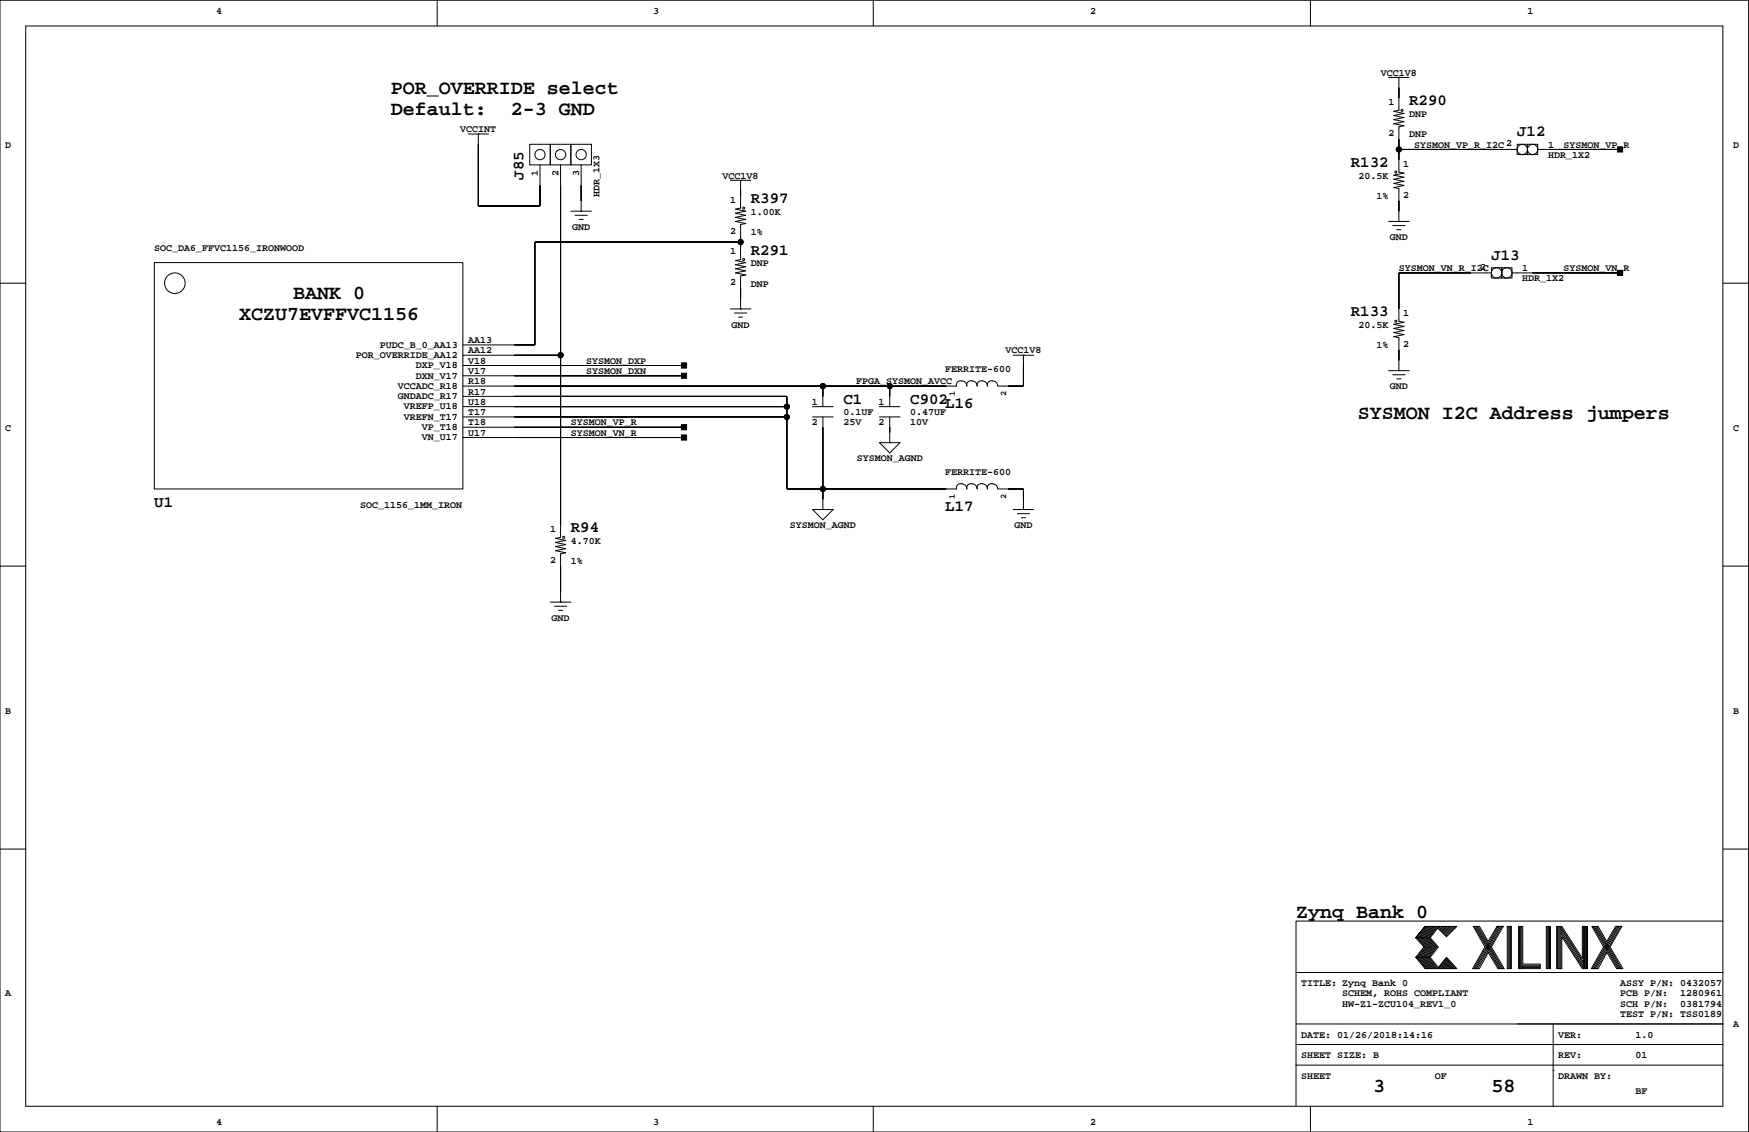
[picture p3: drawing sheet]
<svg xmlns="http://www.w3.org/2000/svg" width="432mm" height="279mm" viewBox="0 0 432 279" stroke-linecap="round" stroke-linejoin="round" font-family="sans-serif">
<g fill="none" stroke="#000" stroke-width=".25">
<path d="M0 .1h431.7v279.3h-431.7zM6.3 6.4h419.1v266.7h-419.1zM107.9 .1v6.3M215.6 .1v6.3M323.5 .1v6.3M342.8 19.1h5.1M345.4 19.1h.1M345.4 19.1v8.1l-1.3 .3 2.5 .5-2.5 .5 2.5 .5-2.5 .5 2.5 .5-2.5 .5 2.5 .5-1.2 .3v11.2l1.2 .2-2.5 .5 2.5 .5-2.5 .5 2.5 .6-2.5 .5 2.5 .5-2.5 .5 1.3 .2v8.2M115.5 33.1h5.1M118.1 33.1h.1M118.1 33.1v17.8h15.2v-10.2M130.8 35.6h5.1v5.1h-5.1z"/>
<path d="M135.9 35.6h5v5.1h-5zM140.9 35.6h5.1v5.1h-5.1zM345.4 36.9h29.2M374.6 35.6h2.5v2.6h-2.5zM377.1 35.6h2.5v2.6h-2.5zM379.6 36.9h20.4M138.4 40.7v91.9l-1.3 .3 2.6 .5-2.6 .5 2.6 .5-2.6 .5 2.6 .5-2.6 .5 2.6 .5-1.3 .3v11.9M140.9 52.1h5.1M142 53.1h3M143 54.2h1M143.5 52.1h.1M143.5 40.7v11.4"/>
<path d="M180.3 44.5h5.1M182.8 44.5h.1M182.8 44.5v6.9l-1.2 .2 2.5 .5-2.5 .5 2.5 .5-2.5 .5 2.5 .6-2.5 .5 2.5 .5-1.3 .2v8.7l-1.2 .2 2.5 .5-2.5 .5 2.5 .5-2.5 .5 2.5 .6-2.5 .5 2.5 .5-1.3 .2v8.1M182.8 59.7h-50.7v25.4h-17.8M342.8 54.7h5.1M343.8 55.7h3.1M344.9 56.7h1M345.4 54.7h.1M0 69.9h6.3M38.1 64.8h76.2v55.9h-76.2zM180.3 76.2h5.1M181.3 77.3h3.1"/>
<path d="M182.3 78.3h1M182.8 76.2h.1M368.2 66.1h2.6v2.5h-2.6zM368.2 67.4h-22.8v11.9l1.2 .2-2.5 .6 2.5 .5-2.5 .5 2.5 .5-2.5 .5 2.5 .5-2.5 .5 1.3 .3v8.1M370.8 66.1h2.5v2.5h-2.5zM373.3 67.4h26.7M425.4 69.9h6.3M114.3 95.3h121.9a1.11 1.11 0 0 1 .4-1.2 1.11 1.11 0 0 1 1.2 0 1.27 1.27 0 0 1 .9 1.2M114.3 97.8h80v22.9h41.9a1.11 1.11 0 0 1 .4-1.2 1.11 1.11 0 0 1 1.2 0 1.27 1.27 0 0 1 .9 1.2M114.3 92.8h54.6M114.3 90.2h54.6M114.3 87.7h24.1"/>
<path d="M203.2 95.3v5.1M219.7 95.3v5.1M250.1 87.7h5.1M252.7 87.7v7.6h-6.4a1.27 1.27 0 0 0-1.2-1.4 1.27 1.27 0 0 0-1.3 1.4 1.27 1.27 0 0 0-1.3-1.4 1.27 1.27 0 0 0-1.3 1.4 1.27 1.27 0 0 0-1.2-1.4 1.27 1.27 0 0 0-1.3 1.4M252.7 87.7h.1M342.8 91.5h5.1M343.8 92.5h3.1M344.9 93.5h1M345.4 91.5h.1M114.3 105.4h54.6M114.3 108h54.6M114.3 102.9h80"/>
<path d="M114.3 100.4h80M200.6 102.9h5.1M200.6 100.4h5.1M203.2 102.9v22.9M217.1 102.9h5.1M217.1 100.4h5.1M217.1 109.3h5.1l-2.5 2.5zM219.7 109.3h.1M219.7 102.9v6.4M0 139.7h6.3M200.6 125.8h5.1l-2.5 2.5zM203.2 125.8h.1"/>
<path d="M238.7 120.7a1.11 1.11 0 0 1 .4-1.2 1.11 1.11 0 0 1 1.3 0 1.27 1.27 0 0 1 .8 1.2 1.11 1.11 0 0 1 .5-1.2 1.11 1.11 0 0 1 1.2 0 1.27 1.27 0 0 1 .9 1.2 1.11 1.11 0 0 1 .4-1.2 1.11 1.11 0 0 1 1.3 0 1.27 1.27 0 0 1 .8 1.2h6.4v5.1M250.1 125.8h5.1M251.1 126.8h3.1M252.2 127.8h1M252.7 125.8h.1M425.4 139.7h6.3M135.9 148.6h5M136.9 149.6h3M137.9 150.7h1M138.4 148.6h.1M0 209.6h6.3M425.4 209.6h6.3"/>
<path d="M349.5 236.3h3.6M349.9 231.5l1.9 2.2-2 2.6 2.2 2.8M350.1 236.3l2.2 2.8M350.2 231.5l1.9 2.3-2 2.5M350.4 236.3l2.2 2.8M350.5 231.5l1.9 2.3-2 2.5M350.6 236.3l2.3 2.7M350.8 231.5l1.9 2.3-2 2.5M351 236.3l2.2 2.8M351.1 231.5l1.9 2.3-2 2.5M351.3 236.3l2.2 2.8M351.4 231.5l1.9 2.3-2 2.5"/>
<path d="M351.6 236.3l2.2 2.8M351.7 231.5l1.9 2.2M351.8 228.7l-2.3 2.8 2.3-2.8h7.9l-2.6 2.5-2.1-2.1-1.9 2.4 2 2.2-2 2.6 2 2.5 2-2.5 2.6 2.8h-7.9l-2.3-2.8M351.9 236.3l2.2 2.8M352 231.5l1.9 2.2M352.1 228.7l-2.2 2.7M352.2 236.3l2.2 2.8M352.3 231.5l1.9 2.3-2 2.5M352.4 228.7l-2.2 2.7M352.5 236.3l2.2 2.8M352.6 231.5l1.9 2.2M352.7 228.7l-2.2 2.7"/>
<path d="M352.8 236.3l2.2 2.8M352.8 231.5l2 2.2M353 228.7l-2.2 2.7M353.1 231.5h-3.6l2.1 2.2-2.1 2.6M353.2 228.7l-2.1 2.7M353.6 233.8l-2 2.5M353.6 228.7l-2.2 2.7M353.8 228.7l-2.1 2.7M353.9 233.8l-1.9 2.4M354.1 228.7l-2.1 2.7M354.4 228.7l-2.1 2.7M354.5 233.8l-2 2.5"/>
<path d="M354.7 228.7l-2.1 2.7M354.8 233.8l-2 2.5M355 228.7l-2.1 2.7M355.2 238.8l.2 .3M355.3 238.6l.4 .5M355.4 228.7l-.4 .4M355.4 238.4l.6 .7M355.6 238.3l.7 .8M355.7 238.1l.9 1M355.7 228.7l-.5 .5M355.9 237.9l1 1.2M356 237.8l1.2 1.3"/>
<path d="M356.1 228.7l-.8 .7M356.1 237.6l1.4 1.4M356.3 237.4l1.5 1.7M356.4 237.2l1.6 1.9M356.5 228.7l-1 .9M356.5 237.1l1.8 2M356.7 236.9l1.9 2.2M356.8 236.7l2.1 2.4M356.8 228.7l-1.1 1.1M356.9 236.6l2.3 2.5M357.1 236.5l2.3 2.6M357.2 228.7l-1.3 1.2"/>
<path d="M357.5 228.7l-1.4 1.4M357.8 228.7l-1.6 1.6M358.2 228.7l-1.8 1.7M358.5 228.7l-1.9 1.9M359 228.7l-2.2 2.1M359.3 228.7l-2.3 2.3M364 228.7l6.1 10.4M364.3 228.7l6.1 10.4M364.6 228.7l6.1 10.4M364.9 228.7l6.1 10.4M367.4 232.3l-2.1-3.6h-1.6l2.9 5-3 5.4h1.7l2.1-4 2.4 4h1.6l-3.2-5.4M369.6 228.7l-2.2 3.6"/>
<path d="M369.8 228.7l-5.9 10.4M370.2 228.7l-6 10.4M370.5 228.7l-6 10.4M370.8 228.7l-6 10.4M371.1 228.7h-1.5h1.5l-2.9 5M372.1 228.7h1v10.4h-1zM372.4 228.7v10.4M372.6 228.7v10.4M372.9 228.7v10.4M374.9 228.7h1v9.3h4.3v1.1h-5.3zM375.1 228.7v10.4M375.4 228.7v10.4"/>
<path d="M375.7 228.7v10.4M375.7 238.2h4.5M375.7 238.5h4.5M375.7 238.8h4.5M381.8 228.7h1v10.4h-1zM382 228.7v10.4M382.3 228.7v10.4M382.5 228.7v10.4M384.3 228.7h1.3l5.1 7.8v-7.8h1.2v10.4h-1.2l-5.1-7.9v7.9h-1.3zM384.5 228.7v10.4M384.8 228.7v10.4M385.1 228.7v10.4"/>
<path d="M385.3 228.7v10.4M385.3 230.3l5.6 8.7M385.3 229.8l5.6 8.7M385.3 229.2l5.6 8.7M385.3 228.8l5.6 8.7M390.9 228.7v10.4M391.2 228.7v10.4M391.5 228.7v10.4M391.7 228.6v10.4M393.3 228.7l6.1 10.4M393.6 228.7l6.1 10.4M393.9 228.7l6.1 10.4"/>
<path d="M394.2 228.7l6.1 10.4M396.7 232.3l-2.1-3.6h-1.6l2.9 5-3 5.4M397.5 233.7l3.2 5.4h-1.6l-2.4-4-2.2 4h-1.6M398.9 228.7l-2.2 3.6M399.1 228.7l-6 10.4M399.4 228.7l-5.9 10.4M399.7 228.7l-5.9 10.4M400.1 228.7l-6 10.4M400.4 228.7h-1.5h1.5l-2.9 5M425.4 227.3h-105.4v35.6M320 257.8h105.4M320 252.7h105.4"/>
<path d="M320 240h105.4M383.5 252.7v20.4M107.9 273.1v6.3M215.6 273.1v6.3M320 262.9v10.2M320 262.9h105.4M323.5 273.1v6.3M383.5 264.2h.1"/>
<circle cx="133.3" cy="38.2" r="1.27"/>
<circle cx="138.4" cy="38.2" r="1.27"/>
<circle cx="143.5" cy="38.2" r="1.27"/>
<circle cx="345.4" cy="36.9" r=".63"/>
<circle cx="346.1" cy="27.2" r=".25"/>
<circle cx="375.8" cy="36.9" r="1.27"/>
<circle cx="378.4" cy="36.9" r="1.27"/>
<circle cx="182.8" cy="59.7" r=".63"/>
<circle cx="183.6" cy="51.4" r=".25"/>
<circle cx="344.6" cy="42.5" r=".25"/>
<circle cx="43.2" cy="69.9" r="2.54"/>
<circle cx="183.6" cy="64.1" r=".25"/>
<circle cx="344.6" cy="79.3" r=".25"/>
<circle cx="369.5" cy="67.4" r="1.27"/>
<circle cx="372" cy="67.4" r="1.27"/>
<circle cx="138.4" cy="87.7" r=".63"/>
<circle cx="203.2" cy="95.3" r=".63"/>
<circle cx="219.7" cy="95.3" r=".63"/>
<circle cx="194.3" cy="102.9" r=".63"/>
<circle cx="194.3" cy="100.4" r=".63"/>
<circle cx="139.2" cy="132.6" r=".25"/>
<circle cx="203.2" cy="120.7" r=".63"/>
</g>
<g fill="#000" stroke="#000" stroke-width=".25">
<path d="M118.1 35.6v15.3z" fill-rule="evenodd"/>
<path d="M345.4 34.3v2.6z" fill-rule="evenodd"/>
<path d="M345.4 36.9v2.5z" fill-rule="evenodd"/>
<path d="M345.4 21.6v2.6z" fill-rule="evenodd"/>
<path d="M345.4 36.9h24.1z" fill-rule="evenodd"/>
<path d="M399.3 36.3h1.3v1.2h-1.3z" fill-rule="evenodd"/>
<path d="M384.7 36.9h15.3z" fill-rule="evenodd"/>
<path d="M132.1 59.7v25.4z" fill-rule="evenodd"/>
<path d="M118.1 50.9h15.2z" fill-rule="evenodd"/>
<path d="M133.3 45.8v5.1z" fill-rule="evenodd"/>
<path d="M138.4 45.8v41.9z" fill-rule="evenodd"/>
<path d="M143.5 45.8v3.8z" fill-rule="evenodd"/>
<path d="M132.1 59.7h50.7z" fill-rule="evenodd"/>
<path d="M182.8 59.7v1.3z" fill-rule="evenodd"/>
<path d="M182.8 58.5v1.2z" fill-rule="evenodd"/>
<path d="M182.8 47v1.3z" fill-rule="evenodd"/>
<path d="M345.4 49.6v2.5z" fill-rule="evenodd"/>
<path d="M182.8 71.2v2.5z" fill-rule="evenodd"/>
<path d="M345.4 67.4v8.8z" fill-rule="evenodd"/>
<path d="M345.4 67.4h17.7z" fill-rule="evenodd"/>
<path d="M399.3 66.7h1.3v1.3h-1.3z" fill-rule="evenodd"/>
<path d="M378.4 67.4h21.6z" fill-rule="evenodd"/>
<path d="M127 85.1h5.1z" fill-rule="evenodd"/>
<path d="M138.4 87.7v41.9z" fill-rule="evenodd"/>
<path d="M127 87.7h11.4z" fill-rule="evenodd"/>
<path d="M168.2 92.1h1.3v1.3h-1.3z" fill-rule="evenodd"/>
<path d="M168.2 89.6h1.3v1.2h-1.3z" fill-rule="evenodd"/>
<path d="M127 92.8h41.9z" fill-rule="evenodd"/>
<path d="M127 90.2h41.9z" fill-rule="evenodd"/>
<path d="M127 97.8h67.3z" fill-rule="evenodd"/>
<path d="M194.3 97.8v2.6z" fill-rule="evenodd"/>
<path d="M127 95.3h76.2z" fill-rule="evenodd"/>
<path d="M203.2 95.3v2.5z" fill-rule="evenodd"/>
<path d="M203.2 95.3h16.5z" fill-rule="evenodd"/>
<path d="M219.7 95.3v2.5z" fill-rule="evenodd"/>
<path d="M219.7 95.3h13.9z" fill-rule="evenodd"/>
<path d="M248.9 95.3h3.8z" fill-rule="evenodd"/>
<path d="M252.7 90.2v5.1z" fill-rule="evenodd"/>
<path d="M345.4 86.4v2.5z" fill-rule="evenodd"/>
<path d="M168.2 104.8h1.3v1.3h-1.3z" fill-rule="evenodd"/>
<path d="M168.2 107.4h1.3v1.2h-1.3z" fill-rule="evenodd"/>
<path d="M127 105.4h41.9z" fill-rule="evenodd"/>
<path d="M127 108h41.9z" fill-rule="evenodd"/>
<path d="M127 100.4h67.3z" fill-rule="evenodd"/>
<path d="M194.3 100.4v2.5z" fill-rule="evenodd"/>
<path d="M127 102.9h67.3z" fill-rule="evenodd"/>
<path d="M194.3 102.9v17.8z" fill-rule="evenodd"/>
<path d="M203.2 105.4v15.3z" fill-rule="evenodd"/>
<path d="M219.7 105.4v1.3z" fill-rule="evenodd"/>
<path d="M138.4 139.7v6.4z" fill-rule="evenodd"/>
<path d="M203.2 120.7v2.5z" fill-rule="evenodd"/>
<path d="M194.3 120.7h8.9z" fill-rule="evenodd"/>
<path d="M203.2 120.7h30.4z" fill-rule="evenodd"/>
<path d="M252.7 120.7v2.5z" fill-rule="evenodd"/>
<path d="M248.9 120.7h3.8z" fill-rule="evenodd"/>
<circle cx="345.4" cy="36.9" r=".63"/>
<circle cx="182.8" cy="59.7" r=".63"/>
<circle cx="138.4" cy="87.7" r=".63"/>
<circle cx="203.2" cy="95.3" r=".63"/>
<circle cx="219.7" cy="95.3" r=".63"/>
<circle cx="194.3" cy="102.9" r=".63"/>
<circle cx="194.3" cy="100.4" r=".63"/>
<circle cx="203.2" cy="120.7" r=".63"/>
</g>
<g font-size="4.9">
<text x="96.5" y="23.3">POR_OVERRIDE select</text>
<text x="96.5" y="28.4">Default:</text>
<text x="126.1" y="28.4">2-3 GND</text>
<text x="72.4" y="73.8">BANK 0</text>
<text x="59" y="78.9">XCZU7EVFFVC1156</text>
<text x="335.2" y="103.3">SYSMON I2C Address jumpers</text>
<text x="320" y="226.5">Zynq Bank 0</text>
<text x="339" y="269.6">3</text>
<text x="368.2" y="269.6">58</text>
</g>
<g font-size="3.9">
<text x="347.9" y="26">R290</text>
<text x="374.6" y="33.7">J12</text>
<text x="333.5" y="41.3">R132</text>
<text x="129.2" y="44.4" transform="rotate(-90 129.2 44.4)">J85</text>
<text x="185.4" y="50.2">R397</text>
<text x="185.4" y="62.9">R291</text>
<text x="368.2" y="64.1">J13</text>
<text x="333.5" y="78.1">R133</text>
<text x="208.2" y="99.7">C1</text>
<text x="224.7" y="99.7">C902</text>
<text x="233.4" y="100.7">L16</text>
<text x="38.1" y="125.1">U1</text>
<text x="140.9" y="131.4">R94</text>
<text x="233.4" y="126.1">L17</text>
</g>
<g font-size="2.5">
<text x="53.3" y="3.4">4</text>
<text x="161.3" y="3.4">3</text>
<text x="269.2" y="3.4">2</text>
<text x="377.1" y="3.4">1</text>
<text x="340.9" y="18.7">VCC1V8</text>
<text x="342.8" y="25.9">1</text>
<text x="347.9" y="28.8">DNP</text>
<text x="113.6" y="32.6">VCCINT</text>
<text x="342.8" y="33.5">2</text>
<text x="347.9" y="33.9">DNP</text>
<text x="1.3" y="36.4">D</text>
<text x="346.4" y="41.2">1</text>
<text x="349.2" y="36.4">SYSMON_VP_R_I2C2</text>
<text x="382.2" y="39">HDR_1X2</text>
<text x="382.2" y="36.4">1</text>
<text x="386" y="36.4">SYSMON_VP_R</text>
<text x="427.9" y="36.4">D</text>
<text x="132.8" y="43.4" transform="rotate(-90 132.8 43.4)">1</text>
<text x="137.9" y="43.4" transform="rotate(-90 137.9 43.4)">2</text>
<text x="143" y="43.4" transform="rotate(-90 143 43.4)">3</text>
<text x="178.4" y="44.1">VCC1V8</text>
<text x="335.4" y="44.1">20.5K</text>
<text x="148" y="48.5" transform="rotate(-90 148 48.5)">HDR_1X3</text>
<text x="180.3" y="50">1</text>
<text x="185.4" y="53">1.00K</text>
<text x="339.9" y="49.1">1%</text>
<text x="346.4" y="48.8">2</text>
<text x="141.3" y="56.8">GND</text>
<text x="180.3" y="57.7">2</text>
<text x="185.4" y="58">1%</text>
<text x="343.1" y="59.3">GND</text>
<text x="38.1" y="61.8">SOC_DA6_FFVC1156_IRONWOOD</text>
<text x="180.3" y="62.7">1</text>
<text x="185.4" y="65.6">DNP</text>
<text x="180.3" y="70.4">2</text>
<text x="185.4" y="70.7">DNP</text>
<text x="345.4" y="66.9">SYSMON_VN_R_I2C</text>
<text x="365.5" y="66.5">2</text>
<text x="375.8" y="66.9">1</text>
<text x="375.8" y="69.5">HDR_1X2</text>
<text x="386" y="66.9">SYSMON_VN_R</text>
<text x="346.4" y="78">1</text>
<text x="180.6" y="80.9">GND</text>
<text x="335.4" y="80.9">20.5K</text>
<text x="87.8" y="88.4">POR_OVERRIDE_AA12</text>
<text x="93.7" y="85.8">PUDC_B_0_AA13</text>
<text x="115.5" y="84.7">AA13</text>
<text x="115.5" y="87.2">AA12</text>
<text x="115.5" y="89.8">V18</text>
<text x="144.7" y="89.8">SYSMON_DXP</text>
<text x="248.2" y="87.2">VCC1V8</text>
<text x="339.9" y="86">1%</text>
<text x="346.4" y="85.6">2</text>
<text x="98.2" y="96">VCCADC_R18</text>
<text x="102.6" y="93.4">DXN_V17</text>
<text x="102.6" y="90.9">DXP_V18</text>
<text x="115.5" y="92.3">V17</text>
<text x="115.5" y="94.9">R18</text>
<text x="144.7" y="92.3">SYSMON_DXN</text>
<text x="211.4" y="94.9">FPGA_SYSMON_AVCC</text>
<text x="233.4" y="91.8">FERRITE-600</text>
<text x="98.2" y="98.5">GNDADC_R17</text>
<text x="99.7" y="101.1">VREFP_U18</text>
<text x="115.5" y="97.4">R17</text>
<text x="115.5" y="99.9">U18</text>
<text x="200.4" y="99.9">1</text>
<text x="216.9" y="99.9">1</text>
<text x="343.1" y="96.1">GND</text>
<text x="1.3" y="106.3">C</text>
<text x="99.7" y="103.6">VREFN_T17</text>
<text x="104.1" y="106.1">VP_T18</text>
<text x="115.5" y="102.5">T17</text>
<text x="115.5" y="105">T18</text>
<text x="115.5" y="107.5">U17</text>
<text x="140.9" y="105">SYSMON_VP_R</text>
<text x="140.9" y="107.5">SYSMON_VN_R</text>
<text x="200.4" y="105">2</text>
<text x="208.2" y="102.5">0.1UF</text>
<text x="208.2" y="105">25V</text>
<text x="216.9" y="105">2</text>
<text x="224.7" y="102.5">0.47UF</text>
<text x="224.7" y="105">10V</text>
<text x="427.9" y="106.3">C</text>
<text x="104.1" y="108.7">VN_U17</text>
<text x="211.5" y="113.9">SYSMON_AGND</text>
<text x="233.4" y="117.2">FERRITE-600</text>
<text x="88.9" y="125.3">SOC_1156_1MM_IRON</text>
<text x="135.9" y="131.3">1</text>
<text x="195" y="130.4">SYSMON_AGND</text>
<text x="250.4" y="130.4">GND</text>
<text x="140.9" y="134.2">4.70K</text>
<text x="135.9" y="138.9">2</text>
<text x="140.9" y="139.3">1%</text>
<text x="136.2" y="153.3">GND</text>
<text x="1.3" y="176.1">B</text>
<text x="427.9" y="176.1">B</text>
<text x="1.3" y="245.9">A</text>
<text x="321.2" y="243.4">TITLE: Zynq Bank 0</text>
<text x="331.4" y="245.9">SCHEM, ROHS COMPLIANT</text>
<text x="400" y="245.9">PCB P/N:</text>
<text x="400" y="243.4">ASSY P/N: 0432057</text>
<text x="414.8" y="245.9">1280961</text>
<text x="331.4" y="248.5">HW-Z1-ZCU104_REV1_0</text>
<text x="400" y="251">TEST P/N: TSS0189</text>
<text x="400" y="248.5">SCH P/N:</text>
<text x="414.8" y="248.5">0381794</text>
<text x="321.2" y="256.1">DATE: 01/26/2018:14:16</text>
<text x="384.7" y="256.1">VER:</text>
<text x="403.8" y="256.1">1.0</text>
<text x="427.9" y="253.6">A</text>
<text x="321.2" y="261.2">SHEET SIZE: B</text>
<text x="384.7" y="261.2">REV:</text>
<text x="403.8" y="261.2">01</text>
<text x="321.2" y="266.3">SHEET</text>
<text x="354.2" y="266.3">OF</text>
<text x="384.7" y="266.3">DRAWN BY:</text>
<text x="403.8" y="270.1">BF</text>
<text x="53.3" y="277.7">4</text>
<text x="161.3" y="277.7">3</text>
<text x="269.2" y="277.7">2</text>
<text x="377.1" y="277.7">1</text>
</g>
<g font-size="2.1">
<text x="235.7" y="97.8" transform="rotate(-90 235.7 97.8)">1</text>
<text x="248.4" y="97.8" transform="rotate(-90 248.4 97.8)">2</text>
<text x="235.7" y="123.2" transform="rotate(-90 235.7 123.2)">1</text>
<text x="248.4" y="123.2" transform="rotate(-90 248.4 123.2)">2</text>
</g>
</svg>
